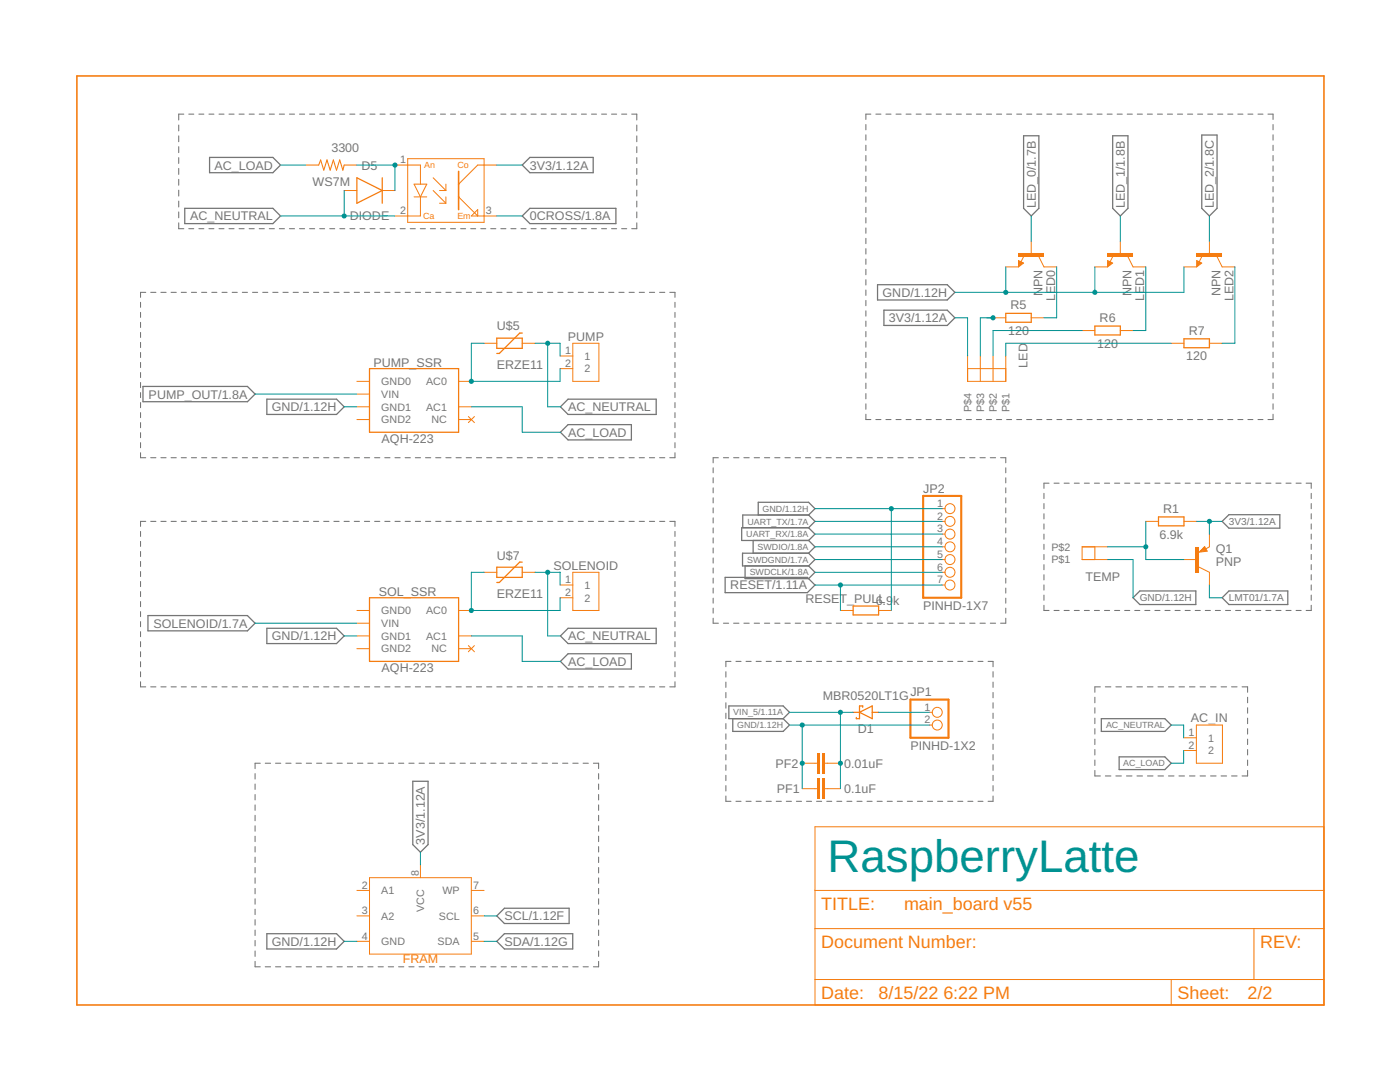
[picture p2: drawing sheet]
<svg xmlns="http://www.w3.org/2000/svg" width="279mm" height="216mm" viewBox="0 0 279 216" stroke-linecap="round" stroke-linejoin="round" font-family="sans-serif">
<g fill="none" stroke="#757575" stroke-width=".21">
<path d="M35.7 25v1.1M35.7 27.1v1.2M35.7 29.3v1.2M35.7 31.5v1.1M35.7 33.6v1.2M35.7 35.8v1.2M35.7 38v1.1M36.7 22.8h-1v1.1M37.7 22.8h1M39.7 22.8h1M41.7 22.8h1M43.7 22.8h1"/>
<path d="M45.7 22.8h1M47.7 22.8h1M49.7 22.8h1M51.7 22.8h1M53.7 22.8h1.1M55.8 22.8h1M57.8 22.8h1M59.8 22.8h1M61.8 22.8h1M63.8 22.8h1M65.8 22.8h1M67.8 22.8h1"/>
<path d="M69.8 22.8h1M71.8 22.8h1M73.8 22.8h1M75.8 22.8h1.1M77.9 22.8h1M79.9 22.8h1M81.9 22.8h1M83.9 22.8h1M85.9 22.8h1M87.9 22.8h1M89.9 22.8h1M91.9 22.8h1"/>
<path d="M93.9 22.8h1M95.9 22.8h1M97.9 22.8h1.1M99.9 22.8h1.1M102 22.8h1M104 22.8h1M106 22.8h1M108 22.8h1M110 22.8h1M112 22.8h1M114 22.8h1M116 22.8h1"/>
<path d="M118 22.8h1M120.1 22.8h1M122 22.8h1.1M124.1 22.8h1M126.1 22.8h1v1.1M127.1 25v1.1M127.1 27.1v1.2M127.1 29.3v1.2M127.1 31.5v1.1M127.1 33.6v1.2M127.1 35.8v1.2M127.1 38v1.1"/>
<path d="M172.8 24.8v1.1M172.8 26.9v1.1M172.8 29v1M172.8 31v1.1M172.8 33.1v1.1M172.8 35.2v1M172.8 37.2v1.1M172.8 39.3v1.1M173.8 22.8h-1v1M174.8 22.8h1M176.8 22.8h1M178.8 22.8h1"/>
<path d="M180.8 22.8h1M182.8 22.8h1M184.8 22.8h1M186.8 22.8h1.1M188.8 22.8h1.1M190.9 22.8h1M192.9 22.8h1M194.9 22.8h1M196.9 22.8h1M198.9 22.8h1M200.9 22.8h1M202.9 22.8h1"/>
<path d="M204.9 22.8h1M206.9 22.8h1M208.9 22.8h1M210.9 22.8h1M212.9 22.8h1M214.9 22.8h1M216.9 22.8h1.1M218.9 22.8h1M221 22.8h1M222.9 22.8h1.1M225 22.8h1M227 22.8h1"/>
<path d="M229 22.8h1M231 22.8h1M233 22.8h1M235 22.8h1M237 22.8h1M239 22.8h1M241 22.8h1M243 22.8h1M245 22.8h1M247 22.8h1.1M249 22.8h1M251.1 22.8h1"/>
<path d="M253 22.8h1.1v1M254.1 24.8v1.1M254.1 26.9v1.1M254.1 29v1M254.1 31v1.1M254.1 33.1v1.1M254.1 35.2v1M254.1 37.2v1.1M254.1 39.3v1.1M29.1 58.3h-1.1v1M30.1 58.3h1M32.1 58.3h1"/>
<path d="M34.1 58.3h1.1M35.7 40.1v1.2M35.7 42.3v1.2M35.7 44.5v1.1h1M36.2 58.3h1M37.7 45.6h1M38.2 58.3h1M39.7 45.6h1M40.2 58.3h1.1M41.7 45.6h1M42.3 58.3h1M43.7 45.6h1"/>
<path d="M44.3 58.3h1M45.7 45.6h1M46.3 58.3h1M47.7 45.6h1M48.4 58.3h1M49.7 45.6h1M50.4 58.3h1M51.7 45.6h1M52.4 58.3h1M53.7 45.6h1.1M54.4 58.3h1.1M55.8 45.6h1"/>
<path d="M56.5 58.3h1M57.8 45.6h1M58.5 58.3h1M59.8 45.6h1M60.5 58.3h1.1M61.8 45.6h1M62.6 58.3h1M63.8 45.6h1M64.6 58.3h1M65.8 45.6h1M66.6 58.3h1.1M67.8 45.6h1"/>
<path d="M68.7 58.3h1M69.8 45.6h1M70.7 58.3h1M71.8 45.6h1M72.7 58.3h1.1M73.8 45.6h1M74.8 58.3h1M75.8 45.6h1.1M76.8 58.3h1M77.9 45.6h1M78.8 58.3h1.1M79.9 45.6h1"/>
<path d="M80.9 58.3h1M81.9 45.6h1M82.9 58.3h1M83.9 45.6h1M84.9 58.3h1.1M85.9 45.6h1M87 58.3h1M87.9 45.6h1M89 58.3h1M89.9 45.6h1M91 58.3h1.1M91.9 45.6h1"/>
<path d="M93 58.3h1.1M93.9 45.6h1M95.1 58.3h1M95.9 45.6h1M97.1 58.3h1M97.9 45.6h1.1M99.1 58.3h1.1M99.9 45.6h1.1M101.2 58.3h1M102 45.6h1M103.2 58.3h1M104 45.6h1"/>
<path d="M105.2 58.3h1.1M106 45.6h1M107.3 58.3h1M108 45.6h1M109.3 58.3h1M110 45.6h1M111.3 58.3h1.1M112 45.6h1M113.4 58.3h1M114 45.6h1M115.4 58.3h1M116 45.6h1"/>
<path d="M117.4 58.3h1M118 45.6h1M119.4 58.3h1.1M120.1 45.6h1M121.5 58.3h1M122 45.6h1.1M123.5 58.3h1M124.1 45.6h1M125.5 58.3h1.1M127.1 40.1v1.2M127.1 42.3v1.2M127.1 44.5v1.1h-1"/>
<path d="M127.6 58.3h1M129.6 58.3h1M131.6 58.3h1.1M133.7 58.3h1v1M172.8 41.4v1M172.8 43.4v1.1M172.8 45.5v1M172.8 47.6v1M172.8 49.6v1.1M172.8 51.7v1M172.8 53.7v1.1M172.8 55.8v1.1"/>
<path d="M172.8 57.9v1M172.8 59.9v1.1M254.1 41.4v1M254.1 43.4v1.1M254.1 45.5v1M254.1 47.6v1M254.1 49.6v1.1M254.1 51.7v1M254.1 53.7v1.1M254.1 55.8v1.1M254.1 57.9v1M254.1 59.9v1.1"/>
<path d="M28 60.3v1M28 62.3v1M28 64.3v1M28 66.3v1M28 68.3v1M28 70.3v1M28 72.3v1M28 74.3v1M28 76.3v1M28 78.3v1M134.7 60.3v1M134.7 62.3v1"/>
<path d="M134.7 64.3v1M134.7 66.3v1M134.7 68.3v1M134.7 70.3v1M134.7 72.3v1M134.7 74.3v1M134.7 76.3v1M134.7 78.3v1M172.8 62v1.1M172.8 64.1v1M172.8 66.1v1.1M172.8 68.2v1.1"/>
<path d="M172.8 70.3v1M172.8 72.3v1.1M172.8 74.4v1.1M172.8 76.5v1M172.8 78.5v1.1M254.1 62v1.1M254.1 64.1v1M254.1 66.1v1.1M254.1 68.2v1.1M254.1 70.3v1M254.1 72.3v1.1M254.1 74.4v1.1"/>
<path d="M254.1 76.5v1M254.1 78.5v1.1M28 80.3v1M28 82.3v1M28 84.3v1M28 86.3v1M28 88.3v1M28 90.3v1h1.1M30.1 91.3h1M32.1 91.3h1M34.1 91.3h1.1M36.2 91.3h1"/>
<path d="M38.2 91.3h1M40.2 91.3h1.1M42.3 91.3h1M44.3 91.3h1M46.3 91.3h1M48.4 91.3h1M50.4 91.3h1M52.4 91.3h1M54.4 91.3h1.1M56.5 91.3h1M58.5 91.3h1M60.5 91.3h1.1"/>
<path d="M62.6 91.3h1M64.6 91.3h1M66.6 91.3h1.1M68.7 91.3h1M70.7 91.3h1M72.7 91.3h1.1M74.8 91.3h1M76.8 91.3h1M78.8 91.3h1.1M80.9 91.3h1M82.9 91.3h1M84.9 91.3h1.1"/>
<path d="M87 91.3h1M89 91.3h1M91 91.3h1.1M93 91.3h1.1M95.1 91.3h1M97.1 91.3h1M99.1 91.3h1.1M101.2 91.3h1M103.2 91.3h1M105.2 91.3h1.1M107.3 91.3h1M109.3 91.3h1"/>
<path d="M111.3 91.3h1.1M113.4 91.3h1M115.4 91.3h1M117.4 91.3h1M119.4 91.3h1.1M121.5 91.3h1M123.5 91.3h1M125.5 91.3h1.1M127.6 91.3h1M129.6 91.3h1M131.6 91.3h1.1M134.7 80.3v1"/>
<path d="M134.7 82.3v1M134.7 84.3v1M134.7 86.3v1M134.7 88.3v1M134.7 90.3v1h-1M142.3 93.3v1M142.3 95.3v1.1M142.3 97.3v1M142.3 99.3v1.1M143.4 91.3h-1.1v1.1M144.4 91.3h1M146.4 91.3h1.1"/>
<path d="M148.5 91.3h1M150.5 91.3h1.1M152.6 91.3h1M154.6 91.3h1.1M156.7 91.3h1M158.7 91.3h1.1M160.8 91.3h1M162.8 91.3h1.1M164.9 91.3h1M166.9 91.3h1.1M169 91.3h1M171 91.3h1"/>
<path d="M172.8 80.6v1.1M172.8 82.7v1h1M173.1 91.3h1M174.8 83.7h1M175.1 91.3h1M176.8 83.7h1M177.1 91.3h1.1M178.8 83.7h1M179.2 91.3h1.1M180.8 83.7h1M181.3 91.3h1M182.8 83.7h1"/>
<path d="M183.3 91.3h1M184.8 83.7h1M185.3 91.3h1.1M186.8 83.7h1.1M187.4 91.3h1M188.8 83.7h1.1M189.4 91.3h1.1M190.9 83.7h1M191.5 91.3h1M192.9 83.7h1M193.5 91.3h1.1M194.9 83.7h1"/>
<path d="M195.6 91.3h1M196.9 83.7h1M197.6 91.3h1.1M198.9 83.7h1M199.7 91.3h1v1.1M200.7 93.3v1M200.7 95.3v1.1M200.7 97.3v1M200.7 99.3v1.1M200.9 83.7h1M202.9 83.7h1M204.9 83.7h1"/>
<path d="M206.9 83.7h1M208.3 98.4v1.1M208.9 83.7h1M209.4 96.4h-1.1v1.1M210.4 96.4h1M210.9 83.7h1M212.4 96.4h1M212.9 83.7h1M214.4 96.4h1M214.9 83.7h1M216.4 96.4h1M216.9 83.7h1.1"/>
<path d="M218.4 96.4h1M218.9 83.7h1M220.4 96.4h1M221 83.7h1M222.4 96.4h1.1M222.9 83.7h1.1M224.5 96.4h1M225 83.7h1M226.5 96.4h1M227 83.7h1M228.5 96.4h1M229 83.7h1"/>
<path d="M230.5 96.4h1M231 83.7h1M232.5 96.4h1M233 83.7h1M234.5 96.4h1M235 83.7h1M236.5 96.4h1M237 83.7h1M238.5 96.4h1M239 83.7h1M240.5 96.4h1.1M241 83.7h1"/>
<path d="M242.5 96.4h1.1M243 83.7h1M244.6 96.4h1M245 83.7h1M246.6 96.4h1M247 83.7h1.1M248.6 96.4h1M249 83.7h1M250.6 96.4h1M251.1 83.7h1M252.6 96.4h1M254.1 80.6v1.1"/>
<path d="M254.1 82.7v1h-1.1M254.6 96.4h1.1M256.6 96.4h1.1M258.7 96.4h1M260.7 96.4h1v1.1M261.7 98.4v1.1M28 106v1M28 108v1M28 110v1M28 112v1M28 114v1M28 116v1.1"/>
<path d="M28 118v1M29.1 104h-1.1v1M30.1 104h1M32.1 104h1M34.1 104h1.1M36.2 104h1M38.2 104h1M40.2 104h1.1M42.3 104h1M44.3 104h1M46.3 104h1M48.4 104h1"/>
<path d="M50.4 104h1M52.4 104h1M54.4 104h1.1M56.5 104h1M58.5 104h1M60.5 104h1.1M62.6 104h1M64.6 104h1M66.6 104h1.1M68.7 104h1M70.7 104h1M72.7 104h1.1"/>
<path d="M74.8 104h1M76.8 104h1M78.8 104h1.1M80.9 104h1M82.9 104h1M84.9 104h1.1M87 104h1M89 104h1M91 104h1.1M93 104h1.1M95.1 104h1M97.1 104h1"/>
<path d="M99.1 104h1.1M101.2 104h1M103.2 104h1M105.2 104h1.1M107.3 104h1M109.3 104h1M111.3 104h1.1M113.4 104h1M115.4 104h1M117.4 104h1M119.4 104h1.1M121.5 104h1"/>
<path d="M123.5 104h1M125.5 104h1.1M127.6 104h1M129.6 104h1M131.6 104h1.1M133.7 104h1v1M134.7 106v1M134.7 108v1M134.7 110v1M134.7 112v1M134.7 114v1M134.7 116v1.1"/>
<path d="M134.7 118v1M142.3 101.3v1M142.3 103.3v1.1M142.3 105.3v1M142.3 107.3v1.1M142.3 109.3v1M142.3 111.3v1.1M142.3 113.3v1M142.3 115.4v1M142.3 117.3v1M142.3 119.4v1M200.7 101.3v1"/>
<path d="M200.7 103.3v1.1M200.7 105.3v1M200.7 107.3v1.1M200.7 109.3v1M200.7 111.3v1.1M200.7 113.3v1M200.7 115.4v1M200.7 117.3v1M200.7 119.4v1M208.3 100.5v1M208.3 102.5v1M208.3 104.5v1.1"/>
<path d="M208.3 106.6v1M208.3 108.6v1M208.3 110.6v1.1M208.3 112.7v1M208.3 114.7v1M208.3 116.7v1.1M208.3 118.7v1.1M261.7 100.5v1M261.7 102.5v1M261.7 104.5v1.1M261.7 106.6v1M261.7 108.6v1"/>
<path d="M261.7 110.6v1.1M261.7 112.7v1M261.7 114.7v1M261.7 116.7v1.1M261.7 118.7v1.1M28 120v1.1M28 122v1M28 124v1.1M28 126v1M28 128v1.1M28 130v1M28 132v1.1"/>
<path d="M28 134v1M28 136v1.1h1.1M30.1 137.1h1M32.1 137.1h1M34.1 137.1h1.1M36.2 137.1h1M38.2 137.1h1M40.2 137.1h1.1M42.3 137.1h1M44.3 137.1h1M46.3 137.1h1M48.4 137.1h1"/>
<path d="M50.4 137.1h1M52.4 137.1h1M54.4 137.1h1.1M56.5 137.1h1M58.5 137.1h1M60.5 137.1h1.1M62.6 137.1h1M64.6 137.1h1M66.6 137.1h1.1M68.7 137.1h1M70.7 137.1h1M72.7 137.1h1.1"/>
<path d="M74.8 137.1h1M76.8 137.1h1M78.8 137.1h1.1M80.9 137.1h1M82.9 137.1h1M84.9 137.1h1.1M87 137.1h1M89 137.1h1M91 137.1h1.1M93 137.1h1.1M95.1 137.1h1M97.1 137.1h1"/>
<path d="M99.1 137.1h1.1M101.2 137.1h1M103.2 137.1h1M105.2 137.1h1.1M107.3 137.1h1M109.3 137.1h1M111.3 137.1h1.1M113.4 137.1h1M115.4 137.1h1M117.4 137.1h1M119.4 137.1h1.1M121.5 137.1h1"/>
<path d="M123.5 137.1h1M125.5 137.1h1.1M127.6 137.1h1M129.6 137.1h1M131.6 137.1h1.1M134.7 120v1.1M134.7 122v1M134.7 124v1.1M134.7 126v1M134.7 128v1.1M134.7 130v1M134.7 132v1.1"/>
<path d="M134.7 134v1M134.7 136v1.1h-1M142.3 121.3v1M142.3 123.4v1h1.1M144.4 124.4h1M144.9 134v1.1M144.9 136.1v1.1M144.9 138.2v1M145.9 132h-1v1M146.4 124.4h1.1M146.9 132h1M148.5 124.4h1"/>
<path d="M148.9 132h1M150.5 124.4h1.1M150.9 132h1M152.6 124.4h1M152.9 132h1M154.6 124.4h1.1M154.9 132h1M156.7 124.4h1M156.9 132h1M158.7 124.4h1.1M158.9 132h1.1M160.8 124.4h1"/>
<path d="M161 132h1M162.8 124.4h1.1M163 132h1M164.9 124.4h1M165 132h1M166.9 124.4h1.1M167 132h1M169 124.4h1M169 132h1M171 124.4h1M171 132h1M173 132h1.1"/>
<path d="M173.1 124.4h1M175 132h1.1M175.1 124.4h1M177.1 132h1M177.1 124.4h1.1M179.1 132h1M179.2 124.4h1.1M181.1 132h1M181.3 124.4h1M183.1 132h1M183.3 124.4h1M185.1 132h1"/>
<path d="M185.3 124.4h1.1M187.1 132h1M187.4 124.4h1M189.1 132h1M189.4 124.4h1.1M191.1 132h1.1M191.5 124.4h1M193.1 132h1.1M193.5 124.4h1.1M195.2 132h1M195.6 124.4h1M197.2 132h1v1"/>
<path d="M197.6 124.4h1.1M198.2 134v1.1M198.2 136.1v1.1M198.2 138.2v1M200.7 121.3v1M200.7 123.4v1h-1M208.3 120.8v1h1.1M210.4 121.8h1M212.4 121.8h1M214.4 121.8h1M216.4 121.8h1M218.4 121.8h1"/>
<path d="M218.5 139.1v1.1M219.6 137.1h-1.1v1M220.4 121.8h1M220.6 137.1h1.1M222.4 121.8h1.1M222.7 137.1h1.1M224.5 121.8h1M224.8 137.1h1.1M226.5 121.8h1M226.9 137.1h1.1M228.5 121.8h1M229 137.1h1.1"/>
<path d="M230.5 121.8h1M231.1 137.1h1.1M232.5 121.8h1M233.2 137.1h1.1M234.5 121.8h1M235.3 137.1h1.1M236.5 121.8h1M237.4 137.1h1.1M238.5 121.8h1M239.5 137.1h1.1M240.5 121.8h1.1M241.6 137.1h1.1"/>
<path d="M242.5 121.8h1.1M243.7 137.1h1.1M244.6 121.8h1M245.8 137.1h1.1M246.6 121.8h1M247.9 137.1h1.1v1M248.6 121.8h1M249 139.1v1.1M250.6 121.8h1M252.6 121.8h1M254.6 121.8h1.1M256.6 121.8h1.1"/>
<path d="M258.7 121.8h1M261.7 120.8v1h-1M50.9 154.4v1M50.9 156.4v1.1M50.9 158.5v1.1M51.9 152.3h-1v1.1M52.9 152.3h1.1M55 152.3h1M57 152.3h1.1M59.1 152.3h1M61.1 152.3h1.1M63.2 152.3h1"/>
<path d="M65.2 152.3h1.1M67.3 152.3h1M69.3 152.3h1.1M71.4 152.3h1M73.4 152.3h1M75.5 152.3h1M77.5 152.3h1M79.5 152.3h1.1M81.6 152.3h1M83.6 152.3h1.1M85.7 152.3h1M87.7 152.3h1.1"/>
<path d="M89.8 152.3h1M91.8 152.3h1.1M93.9 152.3h1M95.9 152.3h1.1M98 152.3h1M100 152.3h1M102 152.3h1.1M104.1 152.3h1M106.2 152.3h1M108.2 152.3h1M110.2 152.3h1.1M112.3 152.3h1"/>
<path d="M114.3 152.3h1.1M116.4 152.3h1M118.4 152.3h1.1v1.1M119.5 154.4v1M119.5 156.4v1.1M119.5 158.5v1.1M144.9 140.2v1.1M144.9 142.3v1.1M144.9 144.4v1M144.9 146.4v1.1M144.9 148.5v1.1M144.9 150.6v1"/>
<path d="M144.9 152.6v1.1M144.9 154.7v1.1M144.9 156.8v1M144.9 158.8v1.1h1M146.9 159.9h1M148.9 159.9h1M150.9 159.9h1M152.9 159.9h1M154.9 159.9h1M156.9 159.9h1M158.9 159.9h1.1M161 159.9h1"/>
<path d="M163 159.9h1M165 159.9h1M167 159.9h1M169 159.9h1M171 159.9h1M173 159.9h1.1M175 159.9h1.1M177.1 159.9h1M179.1 159.9h1M181.1 159.9h1M183.1 159.9h1M185.1 159.9h1"/>
<path d="M187.1 159.9h1M189.1 159.9h1M191.1 159.9h1.1M193.1 159.9h1.1M195.2 159.9h1M198.2 140.2v1.1M198.2 142.3v1.1M198.2 144.4v1M198.2 146.4v1.1M198.2 148.5v1.1M198.2 150.6v1M198.2 152.6v1.1"/>
<path d="M198.2 154.7v1.1M198.2 156.8v1M198.2 158.8v1.1h-1M218.5 141.2v1.1M218.5 143.3v1.1M218.5 145.4v1.1M218.5 147.5v1.1M218.5 149.6v1M218.5 151.7v1M218.5 153.7v1.1h1.1M220.6 154.8h1.1M222.7 154.8h1.1"/>
<path d="M224.8 154.8h1.1M226.9 154.8h1.1M229 154.8h1.1M231.1 154.8h1.1M233.2 154.8h1.1M235.3 154.8h1.1M237.4 154.8h1.1M239.5 154.8h1.1M241.6 154.8h1.1M243.7 154.8h1.1M245.8 154.8h1.1M249 141.2v1.1"/>
<path d="M249 143.3v1.1M249 145.4v1.1M249 147.5v1.1M249 149.6v1M249 151.7v1M249 153.7v1.1h-1.1M50.9 160.6v1.1M50.9 162.7v1.1M50.9 164.8v1.1M50.9 166.9v1M50.9 168.9v1.1M50.9 171v1.1"/>
<path d="M50.9 173.1v1.1M50.9 175.2v1.1M50.9 177.3v1.1M50.9 179.3v1.1M119.5 160.6v1.1M119.5 162.7v1.1M119.5 164.8v1.1M119.5 166.9v1M119.5 168.9v1.1M119.5 171v1.1M119.5 173.1v1.1M119.5 175.2v1.1"/>
<path d="M119.5 177.3v1.1M119.5 179.3v1.1M50.9 181.4v1.1M50.9 183.5v1.1M50.9 185.6v1.1M50.9 187.7v1M50.9 189.8v1M50.9 191.8v1.1h1M52.9 192.9h1.1M55 192.9h1M57 192.9h1.1M59.1 192.9h1"/>
<path d="M61.1 192.9h1.1M63.2 192.9h1M65.2 192.9h1.1M67.3 192.9h1M69.3 192.9h1.1M71.4 192.9h1M73.4 192.9h1M75.5 192.9h1M77.5 192.9h1M79.5 192.9h1.1M81.6 192.9h1M83.6 192.9h1.1"/>
<path d="M85.7 192.9h1M87.7 192.9h1.1M89.8 192.9h1M91.8 192.9h1.1M93.9 192.9h1M95.9 192.9h1.1M98 192.9h1M100 192.9h1M102 192.9h1.1M104.1 192.9h1M106.2 192.9h1M108.2 192.9h1"/>
<path d="M110.2 192.9h1.1M112.3 192.9h1M114.3 192.9h1.1M116.4 192.9h1M119.5 181.4v1.1M119.5 183.5v1.1M119.5 185.6v1.1M119.5 187.7v1M119.5 189.8v1M119.5 191.8v1.1h-1.1"/>
</g>
<g fill="none" stroke="#757575" stroke-width=".25">
<path d="M41.8 31.4h12.7l1.5 1.5-1.5 1.6h-12.7zM104.2 32.9l1.5-1.5h12.7v3.1h-12.7zM204.3 27.1h3v14.5l-1.5 1.5-1.5-1.5zM222.1 27.1h3v14.5l-1.5 1.5-1.5-1.5zM239.8 26.9h3.1v14.7l-1.5 1.5-1.6-1.5zM36.9 41.6h17.6l1.5 1.5-1.5 1.5h-17.6zM104.2 43.1l1.5-1.5h17.2v3h-17.2zM175.1 56.8h13.9l1.6 1.5-1.6 1.6h-13.9zM28.5 77.1h20.9l1.5 1.5-1.5 1.6h-20.9zM53.3 79.7h13.9l1.5 1.5-1.5 1.5h-13.9zM176.4 61.9h12.6l1.6 1.5-1.6 1.5h-12.6zM111.8 81.2l1.6-1.5h17.6v3h-17.6z"/>
<path d="M111.8 86.3l1.6-1.6h12.6v3.1h-12.6zM144.7 115.2h16.4l1.5 1.5-1.5 1.6h-16.4zM148.7 112.9v2.6h12.7l1.2-1.3-1.2-1.3M150.3 107.8v2.6M151.3 102.8v-2.6h10.1l1.2 1.3-1.2 1.3M161.4 102.8l1.2 1.2-1.2 1.3M161.4 105.3l1.2 1.3-1.2 1.2M161.4 105.3h-13.4v2.5h13.4M161.4 102.8h-13.2v2.5M161.4 107.8l1.2 1.3-1.2 1.3M161.4 110.4h-13.2v2.5h13.2M161.4 110.4l1.2 1.3-1.2 1.2"/>
<path d="M227.5 117.9h11.2v2.7h-11.2l-1.4-1.3zM243.9 104l1.4-1.3h10.1v2.7h-10.1zM243.9 119.3l1.4-1.4h11.7v2.7h-11.7zM29.5 122.8h19.9l1.5 1.6-1.5 1.5h-19.9zM53.3 125.4h13.9l1.5 1.5-1.5 1.5h-13.9zM111.8 126.9l1.6-1.5h17.6v3h-17.6zM111.8 132l1.6-1.5h12.6v3h-12.6zM82.4 155.9h3v12.6l-1.5 1.6-1.5-1.6zM145.5 140.9h10.8l1.3 1.2-1.3 1.3h-10.8zM146.2 143.4v2.5h10.1l1.3-1.2-1.3-1.3M219.8 143.4h12.7l1.2 1.3-1.2 1.2h-12.7zM223.4 151h9.1l1.2 1.3-1.2 1.3h-9.1z"/>
<path d="M53.3 186.3h13.9l1.5 1.5-1.5 1.6h-13.9zM99.1 187.8l1.6-1.5h13.6v3.1h-13.6zM99.1 182.8l1.6-1.6h12.9v3.1h-12.9z"/>
</g>
<path d="M15.3 15.2h248.9v185.3h-248.9zM91.5 34.2v7.6" fill="none" stroke="#f57c10" stroke-width=".32"/>
<g fill="none" stroke="#f57c10" stroke-width=".2">
<path d="M61.1 32.9h2.5M68.7 32.9h2.5M78.8 32.9h5.1v3.8M81.4 31.7h15.2v12.7h-15.2zM82.6 36.7h2.6l-1.3 2.6zM82.6 39.3h2.6M83.9 39.3v3.8h-5.1M86.4 38l2.6 2.6M86.4 35.5l2.6 2.5M87.7 38h1.3M89 36.7v1.3M89 39.3v1.3"/>
<path d="M91.5 39.3l3.8 3.8v-1.3l-1.2 1.3h5M99.1 32.9h-3.8l-3.8 3.8M87.7 40.6h1.3M203.3 52l1 .5-1 .8zM204.4 51l-.6 1.2M207.3 51.2l1 2.1M71.2 76.1h2.5M71.2 78.6h2.5M91.5 76.1h2.6M96.6 68.5h2.5M104.2 68.5h2.6M111.8 71h2.5"/>
<path d="M111.8 73.6h2.5M114.3 68.5h5.2v7.6h-5.2zM71.2 81.2h2.5M71.2 83.7h2.5M91.5 81.2h2.6M91.5 83.7h2.6M93.5 83.1l1.2 1.2M94.7 83.1l-1.2 1.2M96.6 114.2h2.5M104.2 114.2h2.6M111.8 116.7h2.5M111.8 119.3h2.5"/>
<path d="M114.3 114.2h5.2v7.6h-5.2zM71.2 121.8h2.5M71.2 124.4h2.5M71.2 126.9h2.5M71.2 129.4h2.5M91.5 121.8h2.6M91.5 126.9h2.6M91.5 129.4h2.6M93.5 128.8l1.2 1.2M94.7 128.8l-1.2 1.2M236.2 147.2h2.6M236.2 149.8h2.6"/>
<path d="M238.8 144.7h5.2v7.6h-5.2zM162.6 165h101.6v35.5h-101.6zM162.6 177.7h101.6M162.6 185.3h101.6M162.6 195.5h101.6M233.7 195.5v5M250.3 185.3v10.2"/>
</g>
<path d="M63.6 32.9l.4-1 .6 2.1 .7-2.1 .6 2.1 .6-2.1 .7 2.1 .6-2.1 .6 2.1 .3-1.1" fill="none" stroke="#f57c10" stroke-width=".21"/>
<path d="M203.4 52.2v.8l.6-.5-.5-.3v.4l.3-.1M73.7 73.6h17.8v12.7h-17.8zM99.1 67.5h5.1v2h-5.1zM104.2 66.5h-.5l-4 4h-.6M73.7 119.3h17.8v12.7h-17.8zM99.1 113.2h5.1v2h-5.1zM104.2 112.2h-.5l-4 4h-.6" fill="none" stroke="#f57c10" stroke-width=".25"/>
<path d="M203.3 50.5h5v.7h-5z" fill-rule="evenodd" fill="#f57c10"/>
<path d="M203.3 50.5h5v.7h-5zM203.3 50.5v.7h5v-.7z" fill="#f57c10"/>
<path d="M200.7 53.3h2.6M205.8 48.2v2.5M208.3 53.3h2.6M238.8 52l1 .5-1 .8zM239.9 51l-.6 1.2M242.9 51.2l1 2.1" fill="none" stroke="#f57c10" stroke-width=".2"/>
<path d="M239 52.2v.8l.6-.5-.5-.3v.4l.2-.1" fill="none" stroke="#f57c10" stroke-width=".25"/>
<path d="M238.8 50.5h5.1v.7h-5.1z" fill-rule="evenodd" fill="#f57c10"/>
<path d="M238.8 50.5h5.1v.7h-5.1zM238.8 50.5v.7h5.1v-.7z" fill="#f57c10"/>
<path d="M221 52l1.1 .5-1.1 .8zM222.2 51l-.6 1.2M225.1 51.2l1 2.1M236.3 53.3h2.5M241.4 48.2v2.5M243.9 53.3h2.5" fill="none" stroke="#f57c10" stroke-width=".2"/>
<path d="M221.2 52.2v.8l.6-.5-.5-.3v.4l.3-.1" fill="none" stroke="#f57c10" stroke-width=".25"/>
<path d="M221 50.5h5.1v.7h-5.1z" fill-rule="evenodd" fill="#f57c10"/>
<path d="M221 50.5h5.1v.7h-5.1zM221 50.5v.7h5.1v-.7z" fill="#f57c10"/>
<path d="M218.5 53.3h2.5M223.6 48.2v2.5M226.1 53.3h2.6M239.3 113.2l2.1 1M240.4 109.1l.5 .9-1.6 .2zM241.4 109.1l-.8 .4" fill="none" stroke="#f57c10" stroke-width=".2"/>
<path d="M240.3 109.7h-.3l.3-.2 .3 .4-1 .1 .7-.8 .4 .7" fill="none" stroke="#f57c10" stroke-width=".25"/>
<path d="M238.6 109.1h.7v5.1h-.7z" fill-rule="evenodd" fill="#f57c10"/>
<path d="M238.6 109.1h.7v5.1h-.7zM238.6 109.1v5.1h.7v-5.1z" fill="#f57c10"/>
<g fill="none" stroke="#f57c10" stroke-width=".2">
<path d="M68.7 38h2.5M76.3 38h2.5M193.1 71v5.1h7.6v-5.1M193.1 73.6h7.6M195.6 71v5.1M198.2 63.4h2.5M198.2 71v5.1M205.8 63.4h2.5M216 66h2.5M223.6 66h2.5M233.7 68.5h2.6M241.4 68.5h2.5"/>
<path d="M218.5 109.1v2.6M221 109.1h-5v2.6h5M228.7 104h2.5M236.3 111.7h2.5M236.3 104h2.5M241.4 106.6v2.5M241.4 114.2v2.5M167.7 121.8h2.6M175.3 121.8h2.6M185.5 142.1h.6M185.5 144.7h.6M71.2 177.7h2.5"/>
<path d="M73.7 175.1h20.4v15.3h-20.4zM83.9 172.6v2.5M94.1 177.7h2.5M71.2 182.8h2.5M71.2 187.8h2.5M94.1 182.8h2.5M94.1 187.8h2.5"/>
<circle cx="187" cy="142.1" r=".99"/>
<circle cx="187" cy="144.7" r=".99"/>
</g>
<path d="M71.2 35.5l5.1 2.5-5.1 2.6zM76.3 35.5v5.1M200.7 62.5h5.1v1.8h-5.1zM218.5 65.1h5.1v1.7h-5.1zM236.3 67.6h5.1v1.8h-5.1zM231.2 103.1h5.1v1.8h-5.1zM170.3 120.9h5v1.8h-5zM170.3 142.1h1.2M171.5 142.1l2.6-1.2v2.5zM172.2 141.1v-.2h-.7v2.5h-.6v-.2M174.1 142.1h1.2" fill="none" stroke="#f57c10" stroke-width=".25"/>
<path d="M181.7 139.6h7.6v7.6h-7.6z" fill="none" stroke="#f57c10" stroke-width=".42"/>
<g fill="#f57c10">
<path d="M164.2 150.3h.5v4h-.5z" fill-rule="evenodd"/>
<path d="M163.2 150.3h.5v4h-.5z" fill-rule="evenodd"/>
</g>
<g fill="#f57c10">
<path d="M164.2 150.3h.5v4h-.5zM164.2 150.3v4h.5v-4z"/>
<path d="M163.2 150.3h.5v4h-.5zM163.2 150.3v4h.5v-4z"/>
</g>
<path d="M160.1 152.3h3.1M164.7 152.3h3" fill="none" stroke="#f57c10" stroke-width=".2"/>
<g fill="#f57c10">
<path d="M164.2 155.3h.5v4.1h-.5z" fill-rule="evenodd"/>
<path d="M163.2 155.3h.5v4.1h-.5z" fill-rule="evenodd"/>
</g>
<g fill="#f57c10">
<path d="M164.2 155.3h.5v4.1h-.5zM164.2 155.3v4.1h.5v-4.1z"/>
<path d="M163.2 155.3h.5v4.1h-.5zM163.2 155.3v4.1h.5v-4.1z"/>
</g>
<g fill="none" stroke="#f57c10" stroke-width=".2">
<path d="M188 101.5h.6M188 104h.6M188 106.6h.6M188 109.1h.6M188 111.7h.6M188 114.2h.6M188 116.7h.6M160.1 157.4h3.1M164.7 157.4h3"/>
<circle cx="189.6" cy="114.2" r=".99"/>
<circle cx="189.6" cy="101.5" r=".99"/>
<circle cx="189.6" cy="106.6" r=".99"/>
<circle cx="189.6" cy="111.7" r=".99"/>
<circle cx="189.6" cy="116.7" r=".99"/>
<circle cx="189.6" cy="109.1" r=".99"/>
<circle cx="189.6" cy="104" r=".99"/>
</g>
<path d="M184.2 99h7.6v20.3h-7.6z" fill="none" stroke="#f57c10" stroke-width=".42"/>
<path d="M205.8 43.1v5.1M210.9 53.3v10.1h-2.6M223.6 43.1v5.1M228.7 53.3v12.7h-2.6M241.4 43.1v5.1M246.4 53.3v15.2h-2.5M198.2 63.4h-2.6v7.6" fill="none" stroke="#009292" stroke-width=".2"/>
<circle cx="198.2" cy="63.4" r=".51" fill="#009292"/>
<path d="M197.7 63.4a.51 .51 0 0 1 1 0 .51 .51 0 0 1-1 0zM197.7 63.4a.51 .51 0 0 0 1 0 .51 .51 0 0 0-1 0z" fill="#009292"/>
<path d="M71.2 32.9h7.6v5.1M216 66h-17.8v5M233.7 68.5h-33v2.5" fill="none" stroke="#009292" stroke-width=".2"/>
<circle cx="78.8" cy="32.9" r=".51" fill="#009292"/>
<path d="M78.3 32.9a.51 .51 0 0 1 1 0 .51 .51 0 0 1-1 0zM78.3 32.9a.51 .51 0 0 0 1 0 .51 .51 0 0 0-1 0z" fill="#009292"/>
<path d="M68.7 38v5.1M56 43.1h22.8" fill="none" stroke="#009292" stroke-width=".2"/>
<circle cx="68.7" cy="43.1" r=".51" fill="#009292"/>
<path d="M68.2 43.1a.51 .51 0 0 1 1 0 .51 .51 0 0 1-1 0zM68.2 43.1a.51 .51 0 0 0 1 0 .51 .51 0 0 0-1 0z" fill="#009292"/>
<path d="M106.8 68.5h5v2.5" fill="none" stroke="#009292" stroke-width=".2"/>
<circle cx="109.3" cy="68.5" r=".51" fill="#009292"/>
<path d="M108.8 68.5a.51 .51 0 0 1 1 0 .51 .51 0 0 1-1 0zM108.8 68.5a.51 .51 0 0 0 1 0 .51 .51 0 0 0-1 0z" fill="#009292"/>
<path d="M109.3 68.5v12.7h2.5M106.8 114.2h5M111.8 114.2v2.5" fill="none" stroke="#009292" stroke-width=".2"/>
<circle cx="109.3" cy="114.2" r=".51" fill="#009292"/>
<path d="M108.8 114.2a.51 .51 0 0 1 1 0 .51 .51 0 0 1-1 0zM108.8 114.2a.51 .51 0 0 0 1 0 .51 .51 0 0 0-1 0z" fill="#009292"/>
<path d="M56 32.9h5.1M99.1 32.9h5.1M99.1 43.1h5.1M190.6 63.4h2.5v7.6M94.1 81.2h10.1v5.1h7.6M109.3 114.2v12.7h2.5M238.8 104h5.1M241.4 104v2.6M94.1 126.9h10.1v5.1h7.6M233.7 144.7h2.5v2.5M236.2 149.8v2.5h-2.5" fill="none" stroke="#009292" stroke-width=".2"/>
<circle cx="241.4" cy="104" r=".51" fill="#009292"/>
<path d="M240.9 104a.51 .51 0 0 1 1 0 .51 .51 0 0 1-1 0zM240.9 104a.51 .51 0 0 0 1 0 .51 .51 0 0 0-1 0z" fill="#009292"/>
<path d="M96.6 68.5h-2.5v7.6h17.7v-2.5M83.9 170.1v2.5" fill="none" stroke="#009292" stroke-width=".2"/>
<circle cx="94.1" cy="76.1" r=".51" fill="#009292"/>
<path d="M93.6 76.1a.51 .51 0 0 1 1 0 .51 .51 0 0 1-1 0zM93.6 76.1a.51 .51 0 0 0 1 0 .51 .51 0 0 0-1 0z" fill="#009292"/>
<path d="M50.9 78.6h20.3M96.6 114.2h-2.5v7.6h17.7v-2.5" fill="none" stroke="#009292" stroke-width=".2"/>
<circle cx="94.1" cy="121.8" r=".51" fill="#009292"/>
<path d="M93.6 121.8a.51 .51 0 0 1 1 0 .51 .51 0 0 1-1 0zM93.6 121.8a.51 .51 0 0 0 1 0 .51 .51 0 0 0-1 0z" fill="#009292"/>
<path d="M221 109.1h7.7M228.7 104v7.7h7.6M50.9 124.4h20.3" fill="none" stroke="#009292" stroke-width=".2"/>
<circle cx="228.7" cy="109.1" r=".51" fill="#009292"/>
<path d="M228.2 109.1a.51 .51 0 0 1 1 0 .51 .51 0 0 1-1 0zM228.2 109.1a.51 .51 0 0 0 1 0 .51 .51 0 0 0-1 0z" fill="#009292"/>
<path d="M241.4 116.7v2.6h2.5M167.7 142.1v15.3" fill="none" stroke="#009292" stroke-width=".2"/>
<circle cx="167.7" cy="152.3" r=".51" fill="#009292"/>
<path d="M167.2 152.3a.51 .51 0 0 1 1 0 .51 .51 0 0 1-1 0zM167.2 152.3a.51 .51 0 0 0 1 0 .51 .51 0 0 0-1 0z" fill="#009292"/>
<path d="M167.7 142.1h2.6" fill="none" stroke="#009292" stroke-width=".2"/>
<circle cx="167.7" cy="142.1" r=".51" fill="#009292"/>
<path d="M167.2 142.1a.51 .51 0 0 1 1 0 .51 .51 0 0 1-1 0zM167.2 142.1a.51 .51 0 0 0 1 0 .51 .51 0 0 0-1 0z" fill="#009292"/>
<path d="M200.7 53.3v5M218.5 53.3v5M236.3 53.3v5h-45.7M68.7 81.2h2.5M162.6 106.6h25.4M162.6 104h25.4M162.6 109.1h25.4M221 111.7h5.1v7.6M68.7 126.9h2.5M157.6 142.1h10.1" fill="none" stroke="#009292" stroke-width=".2"/>
<g fill="#009292">
<circle cx="200.7" cy="58.3" r=".51"/>
<circle cx="218.5" cy="58.3" r=".51"/>
</g>
<g fill="#009292">
<path d="M200.2 58.3a.51 .51 0 0 1 1 0 .51 .51 0 0 1-1 0zM200.2 58.3a.51 .51 0 0 0 1 0 .51 .51 0 0 0-1 0z"/>
<path d="M218 58.3a.51 .51 0 0 1 1 0 .51 .51 0 0 1-1 0zM218 58.3a.51 .51 0 0 0 1 0 .51 .51 0 0 0-1 0z"/>
</g>
<path d="M162.6 101.5h25.4M177.9 101.5v20.3" fill="none" stroke="#009292" stroke-width=".2"/>
<circle cx="177.9" cy="101.5" r=".51" fill="#009292"/>
<path d="M177.4 101.5a.51 .51 0 0 1 1 0 .51 .51 0 0 1-1 0zM177.4 101.5a.51 .51 0 0 0 1 0 .51 .51 0 0 0-1 0z" fill="#009292"/>
<path d="M185.5 144.7h-25.4v12.7M68.7 187.8h2.5" fill="none" stroke="#009292" stroke-width=".2"/>
<circle cx="160.1" cy="152.3" r=".51" fill="#009292"/>
<path d="M159.6 152.3a.51 .51 0 0 1 1 0 .51 .51 0 0 1-1 0zM159.6 152.3a.51 .51 0 0 0 1 0 .51 .51 0 0 0-1 0z" fill="#009292"/>
<path d="M157.6 144.7h2.5" fill="none" stroke="#009292" stroke-width=".2"/>
<circle cx="160.1" cy="144.7" r=".51" fill="#009292"/>
<path d="M159.6 144.7a.51 .51 0 0 1 1 0 .51 .51 0 0 1-1 0zM159.6 144.7a.51 .51 0 0 0 1 0 .51 .51 0 0 0-1 0z" fill="#009292"/>
<path d="M162.6 114.2h25.4M162.6 111.7h25.4M162.6 116.7h25.4M167.7 116.7v5.1" fill="none" stroke="#009292" stroke-width=".2"/>
<circle cx="167.7" cy="116.7" r=".51" fill="#009292"/>
<path d="M167.2 116.7a.51 .51 0 0 1 1 0 .51 .51 0 0 1-1 0zM167.2 116.7a.51 .51 0 0 0 1 0 .51 .51 0 0 0-1 0z" fill="#009292"/>
<path d="M175.3 142.1h10.2M96.6 182.8h2.5M96.6 187.8h2.5" fill="none" stroke="#009292" stroke-width=".2"/>
<text font-size="9.1" fill="#009292" x="165.2" y="174">RaspberryLatte</text>
<g font-size="3.6" fill="#f57c10">
<text x="163.9" y="181.5">TITLE:</text>
<text x="180.4" y="181.5">main_board v55</text>
<text x="163.9" y="189.1">Document Number:</text>
<text x="251.5" y="189.1">REV:</text>
<text x="163.9" y="199.3">Date:</text>
<text x="175.3" y="199.3">8/15/22</text>
<text x="188.3" y="199.3">6:22 PM</text>
<text x="235" y="199.3">Sheet:</text>
<text x="249" y="199.3">2/2</text>
</g>
<g font-size="2.5" fill="#757575">
<text x="42.8" y="33.8">AC_LOAD</text>
<text x="66.1" y="30.4">3300</text>
<text x="72.2" y="33.8">D5</text>
<text x="105.8" y="33.8">3V3/1.12A</text>
<text x="62.4" y="37.1">WS7M</text>
<text x="206.7" y="41.6" transform="rotate(-90 206.7 41.6)">LED_0/1.7B</text>
<text x="224.5" y="41.6" transform="rotate(-90 224.5 41.6)">LED_1/1.8B</text>
<text x="242.3" y="41.6" transform="rotate(-90 242.3 41.6)">LED_2/1.8C</text>
<text x="37.9" y="44">AC_NEUTRAL</text>
<text x="69.8" y="44">DIODE</text>
<text x="105.8" y="44">0CROSS/1.8A</text>
<text x="176.1" y="59.2">GND/1.12H</text>
<text x="208" y="59.1" transform="rotate(-90 208 59.1)">NPN</text>
<text x="225.8" y="59.1" transform="rotate(-90 225.8 59.1)">NPN</text>
<text x="243.6" y="59.1" transform="rotate(-90 243.6 59.1)">NPN</text>
<text x="99.2" y="65.9">U$5</text>
<text x="177.4" y="64.3">3V3/1.12A</text>
<text x="201.7" y="61.8">R5</text>
<text x="210.6" y="60" transform="rotate(-90 210.6 60)">LED0</text>
<text x="219.5" y="64.3">R6</text>
<text x="228.4" y="60" transform="rotate(-90 228.4 60)">LED1</text>
<text x="246.1" y="60" transform="rotate(-90 246.1 60)">LED2</text>
<text x="113.3" y="68">PUMP</text>
<text x="201.2" y="66.8">120</text>
<text x="219" y="69.4">120</text>
<text x="236.8" y="71.9">120</text>
<text x="237.2" y="66.8">R7</text>
<text x="74.5" y="73.2">PUMP_SSR</text>
<text x="99.2" y="73.6">ERZE11</text>
<text x="205" y="73.4" transform="rotate(-90 205 73.4)">LED</text>
<text x="29.7" y="79.5">PUMP_OUT/1.8A</text>
<text x="54.2" y="82.1">GND/1.12H</text>
<text x="113.4" y="82.1">AC_NEUTRAL</text>
<text x="76.2" y="88.4">AQH-223</text>
<text x="113.4" y="87.2">AC_LOAD</text>
<text x="184.2" y="98.3">JP2</text>
<text x="231.4" y="107.5">6.9k</text>
<text x="232.2" y="102.4">R1</text>
<text x="99.2" y="111.7">U$7</text>
<text x="110.5" y="113.7">SOLENOID</text>
<text x="242.6" y="112.9">PNP</text>
<text x="242.6" y="110.4">Q1</text>
<text x="75.6" y="118.9">SOL_SSR</text>
<text x="99.2" y="119.3">ERZE11</text>
<text x="145.7" y="117.6">RESET/1.11A</text>
<text x="216.6" y="116">TEMP</text>
<text x="30.6" y="125.2">SOLENOID/1.7A</text>
<text x="160.8" y="120.4">RESET_PUL6L.9</text>
<text x="178.2" y="120.7">k</text>
<text x="184.2" y="121.8">PINHD-1X7</text>
<text x="54.2" y="127.8">GND/1.12H</text>
<text x="113.4" y="127.8">AC_NEUTRAL</text>
<text x="76.2" y="134.1">AQH-223</text>
<text x="113.4" y="132.9">AC_LOAD</text>
<text x="164.2" y="139.6">MBR0520LT1G</text>
<text x="181.7" y="139">JP1</text>
<text x="171.2" y="146.2">D1</text>
<text x="181.7" y="149.7">PINHD-1X2</text>
<text x="237.7" y="144.1">AC_IN</text>
<text x="154.8" y="153.2">PF2</text>
<text x="168.5" y="153.2">0.01uF</text>
<text x="155" y="158.3">PF1</text>
<text x="168.5" y="158.3">0.1uF</text>
<text x="84.8" y="168.5" transform="rotate(-90 84.8 168.5)">3V3/1.12A</text>
<text x="100.7" y="183.6">SCL/1.12F</text>
<text x="54.2" y="188.7">GND/1.12H</text>
<text x="100.7" y="188.7">SDA/1.12G</text>
</g>
<text font-size="2.5" fill="#f57c10" x="80.4" y="192.2">FRAM</text>
<g font-size="2.1" fill="#757575">
<text x="79.8" y="32.6">1</text>
<text x="79.8" y="42.7">2</text>
<text x="97" y="42.7">3</text>
<text x="112.8" y="70.7">1</text>
<text x="116.7" y="71.8">1</text>
<text x="76.1" y="76.9">GND0</text>
<text x="85" y="76.9">AC0</text>
<text x="112.8" y="73.2">2</text>
<text x="116.7" y="74.3">2</text>
<text x="76.1" y="79.4">VIN</text>
<text x="76.1" y="81.9">GND1</text>
<text x="85" y="81.9">AC1</text>
<text x="193.9" y="82.2" transform="rotate(-90 193.9 82.2)">P$4</text>
<text x="196.4" y="82.2" transform="rotate(-90 196.4 82.2)">P$3</text>
<text x="199" y="82.2" transform="rotate(-90 199 82.2)">P$2</text>
<text x="201.5" y="82.2" transform="rotate(-90 201.5 82.2)">P$1</text>
<text x="76.1" y="84.5">GND2</text>
<text x="86.1" y="84.5">NC</text>
<text x="187.1" y="101.1">1</text>
<text x="187.1" y="103.7">2</text>
<text x="187.1" y="106.2">3</text>
<text x="187.1" y="108.8">4</text>
<text x="187.1" y="111.3">5</text>
<text x="187.1" y="113.8">6</text>
<text x="209.8" y="112.4">P$1</text>
<text x="209.8" y="109.9">P$2</text>
<text x="112.8" y="116.4">1</text>
<text x="112.8" y="118.9">2</text>
<text x="116.7" y="117.5">1</text>
<text x="187.1" y="116.4">7</text>
<text x="76.1" y="122.6">GND0</text>
<text x="76.1" y="125.1">VIN</text>
<text x="85" y="122.6">AC0</text>
<text x="116.7" y="120">2</text>
<text x="76.1" y="127.7">GND1</text>
<text x="76.1" y="130.2">GND2</text>
<text x="85" y="127.7">AC1</text>
<text x="86.1" y="130.2">NC</text>
<text x="184.5" y="141.8">1</text>
<text x="184.5" y="144.3">2</text>
<text x="237.2" y="146.9">1</text>
<text x="237.2" y="149.4">2</text>
<text x="241.1" y="148">1</text>
<text x="241.1" y="150.5">2</text>
<text x="72.2" y="177.3">2</text>
<text x="76.1" y="178.4">A1</text>
<text x="83.6" y="174.8" transform="rotate(-90 83.6 174.8)">8</text>
<text x="88.3" y="178.4">WP</text>
<text x="94.4" y="177.3">7</text>
<text x="72.2" y="182.4">3</text>
<text x="76.1" y="183.5">A2</text>
<text x="84.7" y="182" transform="rotate(-90 84.7 182)">VCC</text>
<text x="87.6" y="183.5">SCL</text>
<text x="94.4" y="182.4">6</text>
<text x="72.2" y="187.5">4</text>
<text x="76.1" y="188.6">GND</text>
<text x="87.3" y="188.6">SDA</text>
<text x="94.4" y="187.5">5</text>
</g>
<g font-size="2" fill="#757575">
<text x="245.2" y="104.7">3V3/1.12A</text>
<text x="227.5" y="120">GND/1.12H</text>
<text x="245.2" y="120">LMT01/1.7A</text>
</g>
<g font-size="1.8" fill="#f57c10">
<text x="84.7" y="33.4">An</text>
<text x="91.3" y="33.4">Co</text>
<text x="84.4" y="43.6">Ca</text>
<text x="91.3" y="43.6">Em</text>
</g>
<g font-size="1.8" fill="#757575">
<text x="148.9" y="107.2">UART_RX/1.8A</text>
<text x="149.2" y="104.7">UART_TX/1.7A</text>
<text x="152.2" y="102.1">GND/1.12H</text>
<text x="149.1" y="112.3">SWDGND/1.7A</text>
<text x="151.2" y="109.8">SWDIO/1.8A</text>
<text x="149.6" y="114.8">SWDCLK/1.8A</text>
<text x="146.3" y="142.8">VIN_5/1.11A</text>
<text x="147.1" y="145.3">GND/1.12H</text>
<text x="220.7" y="145.3">AC_NEUTRAL</text>
<text x="224.2" y="152.9">AC_LOAD</text>
</g>
</svg>
